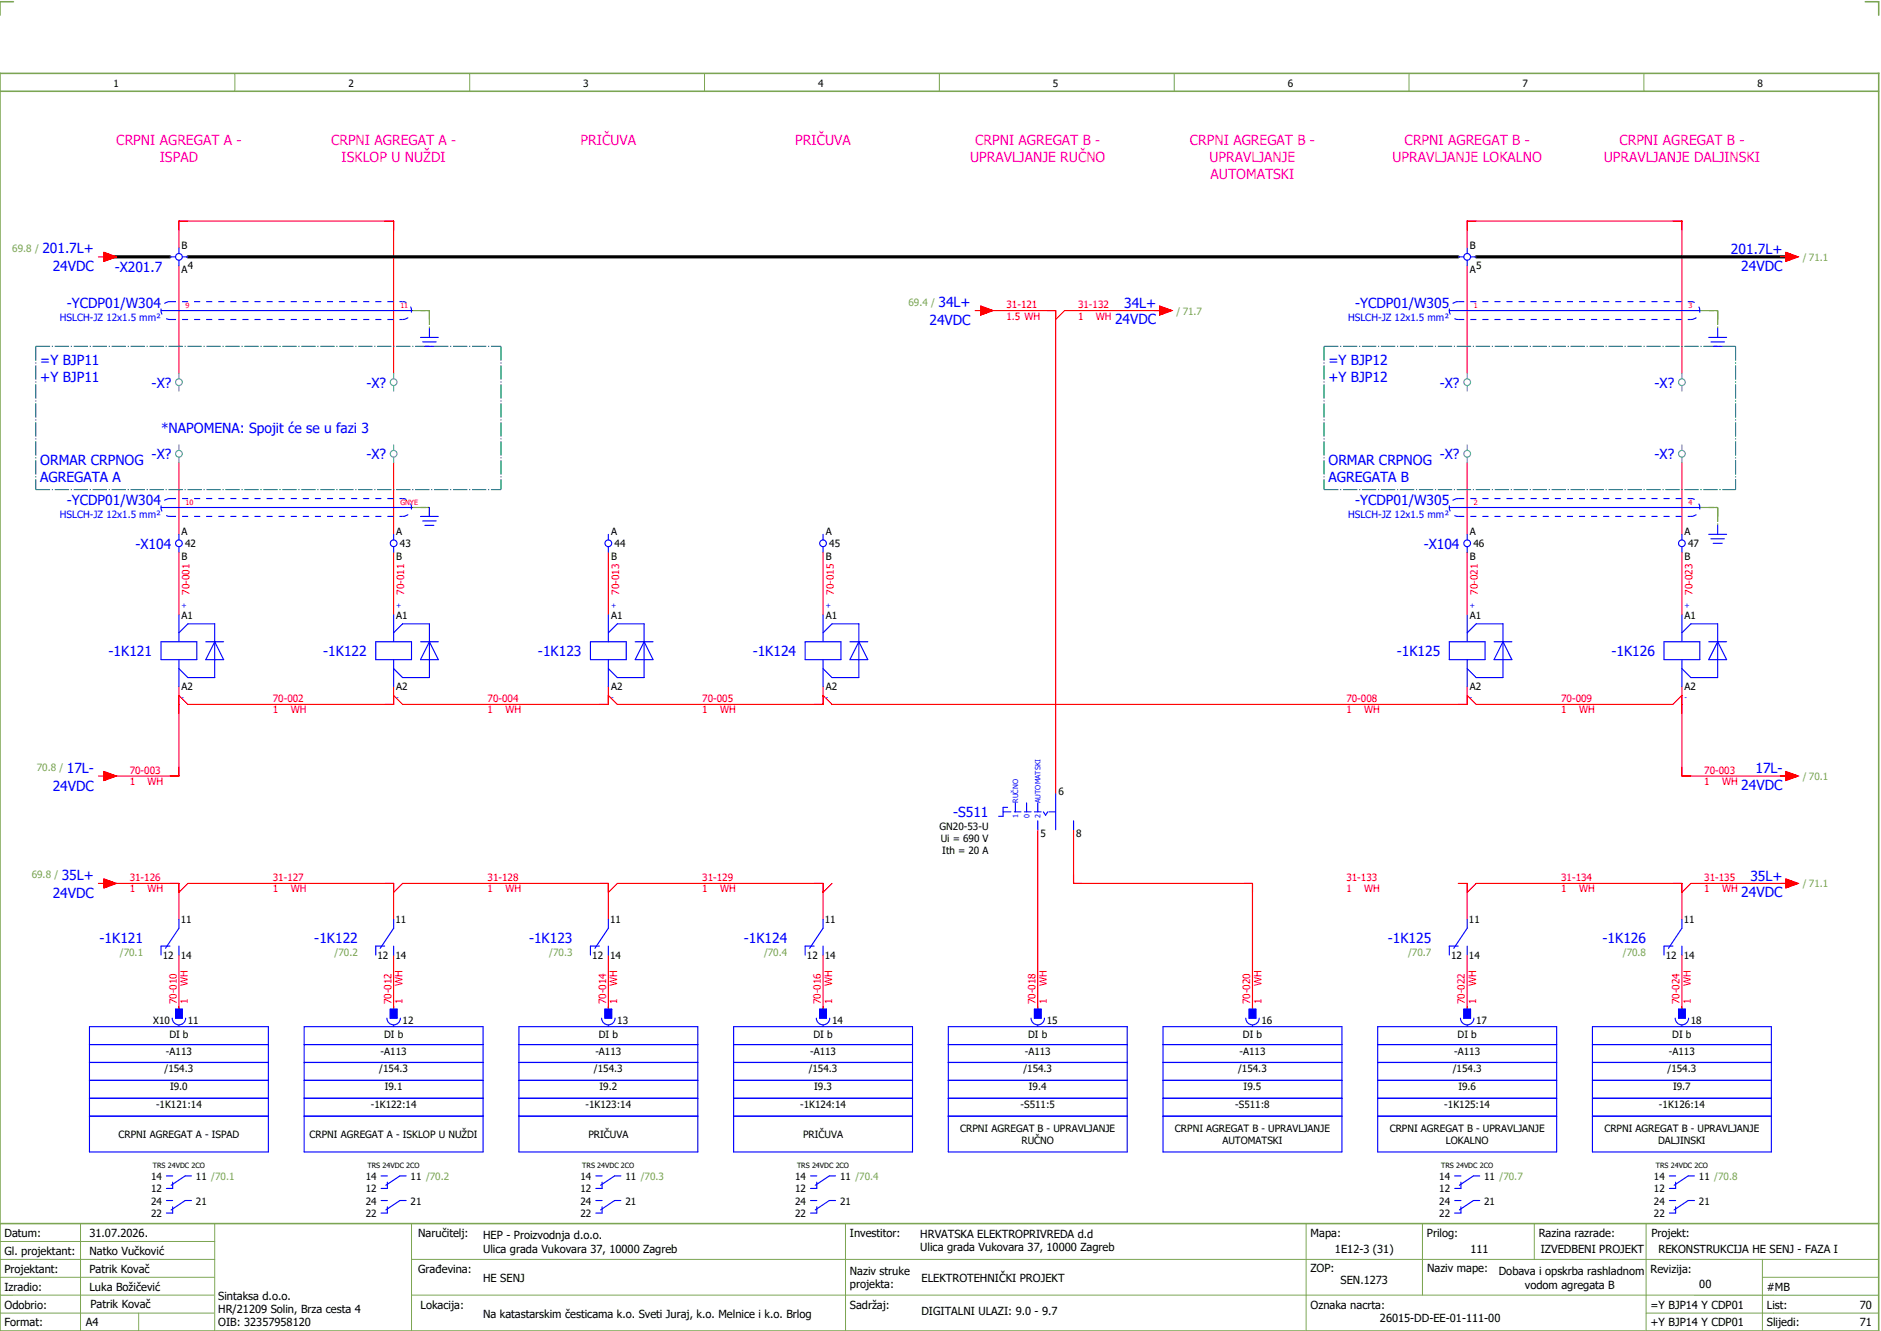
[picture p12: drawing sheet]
<svg xmlns="http://www.w3.org/2000/svg" width="421mm" height="297mm" viewBox="0 0 421 297" stroke-linecap="round" stroke-linejoin="round" font-family="sans-serif">
<path d="M0 16.4h420v281h-420zM3 .4h-3v3M417 .4h3v3M0 20.4h420M0 273.4h420" fill="none" stroke="#7ca552" stroke-width=".35"/>
<g fill="none" stroke="#7ca552" stroke-width=".22">
<path d="M52.5 16.4v4M105 16.4v4M157.5 16.4v4M210 16.4v4M262.5 16.4v4M315 16.4v4M367.5 16.4v4M0 277.4h48M18 273.4v24M48 273.4v24M92 273.4v24M189 273.4v24"/>
<path d="M292 273.4v23.8M318 273.4v16M343 273.4v8M368 273.4v23.8M0 281.4h48M0 285.4h47.8M0 293.4h47.8M31 293.4v4M47.8 289.4h-47.8M92 281.4h328M92 289.4h328M368 293.4h52"/>
<path d="M394 285.4h26M394 281.4v15.8"/>
</g>
<g fill="none" stroke="#f00" stroke-width=".25">
<path d="M22 57.4h1.2M23.2 56.4l2.8 1-2.8 1zM40 55.4v-6h48v34M40 59.4v24M328 55.4v-6h48v34M328 59.4v24M398 57.4h1.2M399.2 56.4l2.8 1-2.8 1zM218 69.4h1.2M219.2 68.4l2.8 1-2.8 1zM220 69.4h16v108M259.3 68.4l2.7 1-2.7 1z"/>
<path d="M260 69.4h-22l-2 2M40 103.4v16M88 103.4v16M328 103.4v16M376 103.4v16M40 123.4v14M88 123.4v14M136 123.4v14M184 123.4v14M328 123.4v14M376 123.4v14M40 153.4v20h-16"/>
<path d="M88 153.4v4h-46l-2-2M136 153.4v4h-46l-2-2M184 153.4v4h-46l-2-2M328 153.4v4h-142l-2-2M328 155.4l2 2h44l2-2M376 153.4v20h24M22 173.4h1.2M23.2 172.4l2.8 1-2.8 1zM399.2 172.4l2.8 1-2.8 1zM22 197.4h1.2M23.2 196.4l2.8 1-2.8 1zM24 197.4h16v8"/>
<path d="M40 199.4l2-2h46v8M88 199.4l2-2h46v8M136 199.4l2-2h46v8M186 197.4l-2 2M232 185.4v40M240 185.4v12h40v28M326 197.4h2v8M328 199.4l2-2h46v8M399.2 196.4l2.8 1-2.8 1zM400 197.4h-22l-2 2M40 213.4v12M88 213.4v12"/>
<path d="M136 213.4v12M184 213.4v12M328 213.4v12M376 213.4v12"/>
</g>
<g fill="none" stroke="#00be00" stroke-width=".25" stroke-dasharray="3.2 .4 .3 .4" stroke-linecap="butt">
<path d="M92 69.4h4M94 69.4h2M96 69.4v4M96 69.4v2M380 69.4h4M382 69.4h2M384 69.4v4M384 69.4v2M92 113.4h4M94 113.4h2M96 113.4v2M380 113.4h4"/>
<path d="M382 113.4h2M384 113.4v4M384 113.4v2"/>
</g>
<path d="M24 57.4h14M42 57.4h284M330 57.4h70" fill="none" stroke="#000" stroke-width=".7"/>
<g fill="none" stroke="#00f" stroke-width=".25">
<path d="M38 57.4h1.3M40 55.4v1.2M40 58.1v1.3M40.8 57.4h1.2M326 57.4h1.3M328 55.4v1.2M328 58.1v1.3M328.8 57.4h1.2M36 69.4h56M94 75.4h4M94.5 76.4h3M95 77.4h2"/>
<path d="M96 73.4v2M324 69.4h56M382 75.4h4M382.5 76.4h3M383 77.4h2M384 73.4v2M36 113.4h56M40 119.4v1.2M88 119.4v1.2M94 115.4h4M94.5 116.4h3M95 117.4h2"/>
<path d="M96 113.4v2M136 119.4v1.2M184 119.4v1.2M324 113.4h56M328 119.4v1.2M376 119.4v1.2M382 119.4h4M384 117.4v2M40 122.1v1.3M40 137.4v6M88 122.1v1.3M88 137.4v6"/>
<path d="M136 122.1v1.3M136 137.4v6M184 122.1v1.3M184 137.4v6M328 122.1v1.3M328 137.4v6M376 122.1v1.3M376 137.4v6M382.5 120.4h3M383 121.4h2M36 143.4h8v4h-8zM40 147.4v6"/>
<path d="M40 141.4l2-2h6v12h-6l-2-2M46 143.4h4M48 143.4h.1M48 143.4l2 4h-4zM84 143.4h8v4h-8zM88 147.4v6M88 141.4l2-2h6v12h-6l-2-2M94 143.4h4M96 143.4h.1M96 143.4l2 4h-4zM132 143.4h8v4h-8zM136 147.4v6"/>
<path d="M136 141.4l2-2h6v12h-6l-2-2M142 143.4h4M144 143.4h.1M144 143.4l2 4h-4zM180 143.4h8v4h-8zM184 147.4v6M184 141.4l2-2h6v12h-6l-2-2M190 143.4h4M192 143.4h.1M192 143.4l2 4h-4zM324 143.4h8v4h-8zM328 147.4v6"/>
<path d="M328 141.4l2-2h6v12h-6l-2-2M334 143.4h4M336 143.4h.1M336 143.4l2 4h-4zM372 143.4h8v4h-8zM376 147.4v6M376 141.4l2-2h6v12h-6l-2-2M382 143.4h4M384 143.4h.1M384 143.4l2 4h-4zM227 179.4v2M229.5 179.4v2"/>
<path d="M232 179.4v2M236 177.4v8M224.2 181.4h1.8M225.3 180.4h-1.1v2h-.9M226.8 181.4h1.5M229 181.4h1.5M231.3 181.4h1.5M232 183.4v2M233.2 181.4l.5 .7 .6-.7M234.5 181.4h1.5M240 183.4v2M38 211.4h-2v2"/>
<path d="M40 211.4v2M40 205.4v2l-3 4.5M86 211.4h-2v2M88 211.4v2M88 205.4v2l-3 4.5M134 211.4h-2v2M136 211.4v2M136 205.4v2l-3 4.5M182 211.4h-2v2M184 211.4v2M184 205.4v2l-3 4.5M326 211.4h-2v2"/>
<path d="M328 211.4v2M328 205.4v2l-3 4.5M374 211.4h-2v2M376 211.4v2M376 205.4v2l-3 4.5M20 237.4h40M20 229.4h40v28h-40zM20 233.4h40M38.5 227.5a1.5 1.5 0 0 0 1.5 1.5 1.5 1.5 0 0 0 1.5-1.5M39.3 225.5h1.5v2h-1.5zM40 229.1v.3M68 237.4h40"/>
<path d="M68 233.4h40M68 229.4h40v28h-40zM86.5 227.5a1.5 1.5 0 0 0 1.5 1.5 1.5 1.5 0 0 0 1.5-1.5M87.3 225.5h1.5v2h-1.5zM88 229.1v.3M116 237.4h40M116 233.4h40M116 229.4h40v28h-40zM134.5 227.5a1.5 1.5 0 0 0 1.5 1.5 1.5 1.5 0 0 0 1.5-1.5M135.3 225.5h1.5v2h-1.5zM136 229.1v.3M164 237.4h40"/>
<path d="M164 233.4h40M164 229.4h40v28h-40zM182.5 227.5a1.5 1.5 0 0 0 1.5 1.5 1.5 1.5 0 0 0 1.5-1.5M183.3 225.5h1.5v2h-1.5zM184 229.1v.3M212 237.4h40M212 233.4h40M212 229.4h40v28h-40zM230.5 227.5a1.5 1.5 0 0 0 1.5 1.5 1.5 1.5 0 0 0 1.5-1.5M231.3 225.5h1.5v2h-1.5zM232 229.1v.3M260 237.4h40"/>
<path d="M260 233.4h40M260 229.4h40v28h-40zM278.5 227.5a1.5 1.5 0 0 0 1.5 1.5 1.5 1.5 0 0 0 1.5-1.5M279.3 225.5h1.5v2h-1.5zM280 229.1v.3M308 237.4h40M308 233.4h40M308 229.4h40v28h-40zM326.5 227.5a1.5 1.5 0 0 0 1.5 1.5 1.5 1.5 0 0 0 1.5-1.5M327.3 225.5h1.5v2h-1.5zM328 229.1v.3M356 237.4h40"/>
<path d="M356 233.4h40M356 229.4h40v28h-40zM374.5 227.5a1.5 1.5 0 0 0 1.5 1.5 1.5 1.5 0 0 0 1.5-1.5M375.2 225.5h1.5v2h-1.5zM376 229.1v.3M20 249.4h40M20 245.4h40M20 241.4h40M68 249.4h40M68 245.4h40M68 241.4h40M116 249.4h40"/>
<path d="M116 245.4h40M116 241.4h40M164 249.4h40M164 245.4h40M164 241.4h40M212 249.4h40M212 245.4h40M212 241.4h40M260 249.4h40M260 245.4h40M260 241.4h40M308 249.4h40"/>
<path d="M308 245.4h40M308 241.4h40M356 249.4h40M356 245.4h40M356 241.4h40M37.2 262.7h1.4M37.2 268.2h1.4M38.6 264.1v1.4h-1.4M38.6 269.6v1.4h-1.4M42.8 262.7h-1.4l-3.1 2.1M42.8 268.2h-1.4l-3.1 2.1M85.2 262.7h1.4"/>
<path d="M85.2 268.2h1.4M86.6 264.1v1.4h-1.4M86.6 269.6v1.4h-1.4M90.8 262.7h-1.4l-3.1 2.1M90.8 268.2h-1.4l-3.1 2.1M133.2 262.7h1.4M133.2 268.2h1.4M134.6 264.1v1.4h-1.4M134.6 269.6v1.4h-1.4M138.8 262.7h-1.4l-3.1 2.1M138.8 268.2h-1.4l-3.1 2.1M181.2 262.7h1.4"/>
<path d="M181.2 268.2h1.4M182.6 264.1v1.4h-1.4M182.6 269.6v1.4h-1.4M186.8 262.7h-1.4l-3.1 2.1M186.8 268.2h-1.4l-3.1 2.1M325.2 262.7h1.4M325.2 268.2h1.4M326.6 264.1v1.4h-1.4M326.6 269.6v1.4h-1.4M330.8 262.7h-1.4l-3.1 2.1M330.8 268.2h-1.4l-3.1 2.1M373.2 262.7h1.4"/>
<path d="M373.2 268.2h1.4M374.6 264.1v1.4h-1.4M374.6 269.6v1.4h-1.4M378.8 262.7h-1.4l-3.1 2.1M378.8 268.2h-1.4l-3.1 2.1"/>
<circle cx="40" cy="57.4" r=".75"/>
<circle cx="328" cy="57.4" r=".75"/>
<circle cx="40" cy="121.4" r=".75"/>
<circle cx="88" cy="121.4" r=".75"/>
<circle cx="136" cy="121.4" r=".75"/>
<circle cx="184" cy="121.4" r=".75"/>
<circle cx="328" cy="121.4" r=".75"/>
<circle cx="376" cy="121.4" r=".75"/>
</g>
<g fill="#00f" stroke="#00f" stroke-width=".22">
<path d="M39.3 225.5h1.5v2h-1.5z"/>
<path d="M87.3 225.5h1.5v2h-1.5z"/>
<path d="M135.3 225.5h1.5v2h-1.5z"/>
<path d="M183.3 225.5h1.5v2h-1.5z"/>
<path d="M231.3 225.5h1.5v2h-1.5z"/>
<path d="M279.3 225.5h1.5v2h-1.5z"/>
<path d="M327.3 225.5h1.5v2h-1.5z"/>
<path d="M375.2 225.5h1.5v2h-1.5z"/>
</g>
<path d="M8 77.4h104M8 77.4v32M112 77.4v32M296 77.4h92M296 77.4v32M388 77.4v32M8 109.4h104M296 109.4h92" fill="none" stroke="#007f7f" stroke-width=".25" stroke-dasharray="3.2 .4 .3 .4" stroke-linecap="butt"/>
<g fill="none" stroke="#52a5a5" stroke-width=".25">
<path d="M40 83.4v1.2M40 86.1v1.3M40 99.4v1.2M88 83.4v1.2M88 86.1v1.3M88 99.4v1.2M328 83.4v1.2M328 86.1v1.3M328 99.4v1.2M376 83.4v1.2M376 86.1v1.3M376 99.4v1.2"/>
<path d="M40 102.1v1.3M88 102.1v1.3M328 102.1v1.3M376 102.1v1.3"/>
<circle cx="40" cy="85.4" r=".75"/>
<circle cx="88" cy="85.4" r=".75"/>
<circle cx="328" cy="85.4" r=".75"/>
<circle cx="376" cy="85.4" r=".75"/>
<circle cx="40" cy="101.4" r=".75"/>
<circle cx="88" cy="101.4" r=".75"/>
<circle cx="328" cy="101.4" r=".75"/>
<circle cx="376" cy="101.4" r=".75"/>
</g>
<g fill="none" stroke="#00f" stroke-width=".25" stroke-dasharray="1.4 1.4" stroke-linecap="butt">
<path d="M38 71.4h52M38 67.4h52M38 67.4a2 2 0 0 0-2 2 2 2 0 0 0 2 2M90 71.4a2 2 0 0 0 2-2 2 2 0 0 0-2-2M326 71.4h52M326 67.4h52M326 67.4a2 2 0 0 0-2 2 2 2 0 0 0 2 2M378 71.4a2 2 0 0 0 2-2 2 2 0 0 0-2-2M38 115.4h52M38 111.4h52M38 111.4a2 2 0 0 0-2 2 2 2 0 0 0 2 2M90 115.4a2 2 0 0 0 2-2 2 2 0 0 0-2-2"/>
<path d="M326 115.4h52M326 111.4h52M326 111.4a2 2 0 0 0-2 2 2 2 0 0 0 2 2M378 115.4a2 2 0 0 0 2-2 2 2 0 0 0-2-2"/>
</g>
<g fill="#f00" stroke="#f00" stroke-width=".22">
<path d="M23.2 196.4l2.8 1-2.8 1z"/>
<path d="M399.2 196.4l2.8 1-2.8 1z"/>
<path d="M23.2 172.4l2.8 1-2.8 1z"/>
<path d="M23.2 56.4l2.8 1-2.8 1z"/>
<path d="M399.2 56.4l2.8 1-2.8 1z"/>
<path d="M399.2 172.4l2.8 1-2.8 1z"/>
<path d="M219.2 68.4l2.8 1-2.8 1z"/>
<path d="M259.3 68.4l2.7 1-2.7 1z"/>
</g>
<g font-size="3.1" fill="#f0f">
<text x="26" y="32.5">CRPNI AGREGAT A -</text>
<text x="74" y="32.5">CRPNI AGREGAT A -</text>
<text x="129.8" y="32.5">PRIČUVA</text>
<text x="177.8" y="32.5">PRIČUVA</text>
<text x="218" y="32.5">CRPNI AGREGAT B -</text>
<text x="266" y="32.5">CRPNI AGREGAT B -</text>
<text x="314" y="32.5">CRPNI AGREGAT B -</text>
<text x="362" y="32.5">CRPNI AGREGAT B -</text>
<text x="35.7" y="36.3">ISPAD</text>
<text x="76.4" y="36.3">ISKLOP U NUŽDI</text>
<text x="216.9" y="36.3">UPRAVLJANJE RUČNO</text>
<text x="270.4" y="36.3">UPRAVLJANJE</text>
<text x="270.7" y="40">AUTOMATSKI</text>
<text x="311.3" y="36.3">UPRAVLJANJE LOKALNO</text>
<text x="358.5" y="36.3">UPRAVLJANJE DALJINSKI</text>
</g>
<g font-size="3.1" fill="#00f">
<text x="9.5" y="56.6">201.7L+</text>
<text x="387" y="56.8">201.7L+</text>
<text x="11.8" y="60.6">24VDC</text>
<text x="25.6" y="60.7">-X201.7</text>
<text x="389.3" y="60.5">24VDC</text>
<text x="14.9" y="68.8">-YCDP01/W304</text>
<text x="209.8" y="68.6">34L+</text>
<text x="251.3" y="68.8">34L+</text>
<text x="302.9" y="68.8">-YCDP01/W305</text>
<text x="207.8" y="72.6">24VDC</text>
<text x="249.3" y="72.5">24VDC</text>
<text x="9" y="81.5">=Y BJP11</text>
<text x="297" y="81.5">=Y BJP12</text>
<text x="9" y="85.3">+Y BJP11</text>
<text x="33.9" y="86.6">-X?</text>
<text x="81.9" y="86.6">-X?</text>
<text x="297" y="85.3">+Y BJP12</text>
<text x="321.9" y="86.6">-X?</text>
<text x="369.9" y="86.6">-X?</text>
<text x="36" y="96.8">*NAPOMENA: Spojit će se u fazi 3</text>
<text x="9" y="104">ORMAR CRPNOG</text>
<text x="9" y="107.8">AGREGATA A</text>
<text x="33.9" y="102.6">-X?</text>
<text x="81.9" y="102.6">-X?</text>
<text x="297" y="104">ORMAR CRPNOG</text>
<text x="297" y="107.8">AGREGATA B</text>
<text x="321.9" y="102.6">-X?</text>
<text x="369.9" y="102.6">-X?</text>
<text x="14.9" y="112.8">-YCDP01/W304</text>
<text x="302.9" y="112.8">-YCDP01/W305</text>
<text x="30.3" y="122.6">-X104</text>
<text x="318.3" y="122.6">-X104</text>
<text x="24.3" y="146.6">-1K121</text>
<text x="72.3" y="146.6">-1K122</text>
<text x="120.3" y="146.6">-1K123</text>
<text x="168.3" y="146.6">-1K124</text>
<text x="312.3" y="146.6">-1K125</text>
<text x="360.3" y="146.6">-1K126</text>
<text x="14.9" y="172.6">17L-</text>
<text x="392.4" y="172.8">17L-</text>
<text x="11.8" y="176.6">24VDC</text>
<text x="389.3" y="176.5">24VDC</text>
<text x="213.1" y="182.6">-S511</text>
<text x="13.8" y="196.6">35L+</text>
<text x="391.3" y="196.8">35L+</text>
<text x="11.8" y="200.6">24VDC</text>
<text x="389.3" y="200.5">24VDC</text>
<text x="22.3" y="210.6">-1K121</text>
<text x="70.3" y="210.6">-1K122</text>
<text x="118.3" y="210.6">-1K123</text>
<text x="166.3" y="210.6">-1K124</text>
<text x="310.3" y="210.6">-1K125</text>
<text x="358.3" y="210.6">-1K126</text>
</g>
<g font-size="2.5">
<text x="1" y="276.4">Datum:</text>
<text x="1" y="280.4">Gl. projektant:</text>
<text x="20" y="276.4">31.07.2026.</text>
<text x="20" y="280.4">Natko Vučković</text>
<text x="93.5" y="276.4">Naručitelj:</text>
<text x="108" y="276.9">HEP - Proizvodnja d.o.o.</text>
<text x="108" y="279.9">Ulica grada Vukovara 37, 10000 Zagreb</text>
<text x="190" y="276.4">Investitor:</text>
<text x="205.7" y="276.6">HRVATSKA ELEKTROPRIVREDA d.d</text>
<text x="205.7" y="279.6">Ulica grada Vukovara 37, 10000 Zagreb</text>
<text x="293" y="276.4">Mapa:</text>
<text x="298.4" y="279.9">1E12-3 (31)</text>
<text x="319" y="276.4">Prilog:</text>
<text x="328.7" y="279.9">111</text>
<text x="344" y="276.4">Razina razrade:</text>
<text x="344.4" y="279.9">IZVEDBENI PROJEKT</text>
<text x="369.2" y="276.3">Projekt:</text>
<text x="370.8" y="279.9">REKONSTRUKCIJA HE SENJ - FAZA I</text>
<text x="1" y="284.4">Projektant:</text>
<text x="20" y="284.4">Patrik Kovač</text>
<text x="93.5" y="284.4">Građevina:</text>
<text x="108" y="286.4">HE SENJ</text>
<text x="190" y="284.9">Naziv struke</text>
<text x="190" y="287.9">projekta:</text>
<text x="206" y="286.5">ELEKTROTEHNIČKI PROJEKT</text>
<text x="293" y="284.3">ZOP:</text>
<text x="299.7" y="286.9">SEN.1273</text>
<text x="319" y="284.3">Naziv mape:</text>
<text x="335.1" y="285">Dobava i opskrba rashladnom</text>
<text x="340.9" y="288">vodom agregata B</text>
<text x="369" y="284.4">Revizija:</text>
<text x="379.9" y="287.9">00</text>
<text x="1" y="288.4">Izradio:</text>
<text x="1" y="292.4">Odobrio:</text>
<text x="20" y="288.4">Luka Božičević</text>
<text x="20.2" y="292.3">Patrik Kovač</text>
<text x="48.8" y="290.4">Sintaksa d.o.o.</text>
<text x="48.8" y="293.4">HR/21209 Solin, Brza cesta 4</text>
<text x="94" y="292.4">Lokacija:</text>
<text x="190" y="292.4">Sadržaj:</text>
<text x="206" y="293.9">DIGITALNI ULAZI: 9.0 - 9.7</text>
<text x="293" y="292.4">Oznaka nacrta:</text>
<text x="369" y="292.4">=Y BJP14 Y CDP01</text>
<text x="395" y="292.4">List:</text>
<text x="395" y="288.4">#MB</text>
<text x="415.8" y="292.4">70</text>
<text x="1" y="296.4">Format:</text>
<text x="19.2" y="296.4">A4</text>
<text x="48.8" y="296.4">OIB: 32357958120</text>
<text x="108" y="294.4">Na katastarskim česticama k.o. Sveti Juraj, k.o. Melnice i k.o. Brlog</text>
<text x="308.5" y="295.4">26015-DD-EE-01-111-00</text>
<text x="369" y="296.4">+Y BJP14 Y CDP01</text>
<text x="395" y="296.4">Slijedi:</text>
<text x="415.8" y="296.4">71</text>
</g>
<g font-size="2.2">
<text x="25.4" y="19.4">1</text>
<text x="77.9" y="19.4">2</text>
<text x="130.4" y="19.4">3</text>
<text x="182.9" y="19.4">4</text>
<text x="235.4" y="19.4">5</text>
<text x="287.9" y="19.4">6</text>
<text x="340.4" y="19.4">7</text>
<text x="392.9" y="19.4">8</text>
<text x="40.6" y="55.5">B</text>
<text x="328.6" y="55.5">B</text>
<text x="40.6" y="60.9">A</text>
<text x="42" y="60">4</text>
<text x="328.6" y="60.9">A</text>
<text x="330" y="60">5</text>
<text x="40.6" y="119.5">A</text>
<text x="88.6" y="119.5">A</text>
<text x="136.6" y="119.5">A</text>
<text x="184.6" y="119.5">A</text>
<text x="328.6" y="119.5">A</text>
<text x="376.6" y="119.5">A</text>
<text x="40.6" y="125">B</text>
<text x="41.4" y="122.3">42</text>
<text x="88.6" y="125">B</text>
<text x="89.4" y="122.3">43</text>
<text x="136.6" y="125">B</text>
<text x="137.4" y="122.3">44</text>
<text x="184.6" y="125">B</text>
<text x="185.4" y="122.3">45</text>
<text x="328.6" y="125">B</text>
<text x="329.4" y="122.3">46</text>
<text x="376.6" y="125">B</text>
<text x="377.4" y="122.3">47</text>
<text x="40.6" y="138.3">A1</text>
<text x="88.6" y="138.3">A1</text>
<text x="136.6" y="138.3">A1</text>
<text x="184.6" y="138.3">A1</text>
<text x="328.6" y="138.3">A1</text>
<text x="376.6" y="138.3">A1</text>
<text x="40.6" y="154.2">A2</text>
<text x="88.6" y="154.2">A2</text>
<text x="136.6" y="154.2">A2</text>
<text x="184.6" y="154.2">A2</text>
<text x="328.6" y="154.2">A2</text>
<text x="376.6" y="154.2">A2</text>
<text x="236.6" y="177.5">6</text>
<text x="210" y="185.5">GN20-53-U</text>
<text x="210.3" y="188.2">Ui = 690 V</text>
<text x="210.7" y="190.9">Ith = 20 A</text>
<text x="232.6" y="187">5</text>
<text x="240.6" y="187">8</text>
<text x="40.4" y="206.3">11</text>
<text x="88.4" y="206.3">11</text>
<text x="136.4" y="206.3">11</text>
<text x="184.4" y="206.3">11</text>
<text x="328.4" y="206.3">11</text>
<text x="376.4" y="206.3">11</text>
<text x="36.4" y="214.2">12</text>
<text x="40.4" y="214.2">14</text>
<text x="84.4" y="214.2">12</text>
<text x="88.4" y="214.2">14</text>
<text x="132.4" y="214.2">12</text>
<text x="136.4" y="214.2">14</text>
<text x="180.4" y="214.2">12</text>
<text x="184.4" y="214.2">14</text>
<text x="324.4" y="214.2">12</text>
<text x="328.4" y="214.2">14</text>
<text x="372.4" y="214.2">12</text>
<text x="376.4" y="214.2">14</text>
<text x="34.3" y="228.7">X10</text>
<text x="37.9" y="231.8">DI b</text>
<text x="42" y="228.7">11</text>
<text x="85.9" y="231.8">DI b</text>
<text x="90" y="228.7">12</text>
<text x="133.9" y="231.8">DI b</text>
<text x="138" y="228.7">13</text>
<text x="181.9" y="231.8">DI b</text>
<text x="186" y="228.7">14</text>
<text x="229.9" y="231.8">DI b</text>
<text x="234" y="228.7">15</text>
<text x="277.9" y="231.8">DI b</text>
<text x="282" y="228.7">16</text>
<text x="325.9" y="231.8">DI b</text>
<text x="330" y="228.7">17</text>
<text x="373.9" y="231.8">DI b</text>
<text x="378" y="228.7">18</text>
<text x="36.8" y="239.6">/154.3</text>
<text x="37.1" y="235.6">-A113</text>
<text x="84.8" y="239.6">/154.3</text>
<text x="85.1" y="235.6">-A113</text>
<text x="132.8" y="239.6">/154.3</text>
<text x="133.1" y="235.6">-A113</text>
<text x="180.8" y="239.6">/154.3</text>
<text x="181.1" y="235.6">-A113</text>
<text x="228.8" y="239.6">/154.3</text>
<text x="229.1" y="235.6">-A113</text>
<text x="276.8" y="239.6">/154.3</text>
<text x="277.1" y="235.6">-A113</text>
<text x="324.8" y="239.6">/154.3</text>
<text x="325.1" y="235.6">-A113</text>
<text x="372.8" y="239.6">/154.3</text>
<text x="373.1" y="235.6">-A113</text>
<text x="38" y="243.6">I9.0</text>
<text x="86" y="243.6">I9.1</text>
<text x="134" y="243.6">I9.2</text>
<text x="182" y="243.6">I9.3</text>
<text x="230" y="243.6">I9.4</text>
<text x="278" y="243.6">I9.5</text>
<text x="326" y="243.6">I9.6</text>
<text x="374" y="243.6">I9.7</text>
<text x="34.9" y="247.6">-1K121:14</text>
<text x="82.9" y="247.6">-1K122:14</text>
<text x="130.9" y="247.6">-1K123:14</text>
<text x="178.9" y="247.6">-1K124:14</text>
<text x="228.1" y="247.6">-S511:5</text>
<text x="276.1" y="247.6">-S511:8</text>
<text x="322.9" y="247.6">-1K125:14</text>
<text x="370.9" y="247.6">-1K126:14</text>
<text x="26.5" y="254.3">CRPNI AGREGAT A - ISPAD</text>
<text x="69.2" y="254.3">CRPNI AGREGAT A - ISKLOP U NUŽDI</text>
<text x="131.5" y="254.3">PRIČUVA</text>
<text x="179.5" y="254.3">PRIČUVA</text>
<text x="214.7" y="252.9">CRPNI AGREGAT B - UPRAVLJANJE</text>
<text x="228.4" y="255.6">RUČNO</text>
<text x="262.7" y="252.9">CRPNI AGREGAT B - UPRAVLJANJE</text>
<text x="273.3" y="255.6">AUTOMATSKI</text>
<text x="310.7" y="252.9">CRPNI AGREGAT B - UPRAVLJANJE</text>
<text x="323.2" y="255.6">LOKALNO</text>
<text x="358.7" y="252.9">CRPNI AGREGAT B - UPRAVLJANJE</text>
<text x="370.7" y="255.6">DALJINSKI</text>
<text x="33.8" y="263.6">14</text>
<text x="43.8" y="263.6">11 /70.1</text>
<text x="81.8" y="263.6">14</text>
<text x="91.8" y="263.6">11 /70.2</text>
<text x="129.8" y="263.6">14</text>
<text x="139.8" y="263.6">11 /70.3</text>
<text x="177.8" y="263.6">14</text>
<text x="187.8" y="263.6">11 /70.4</text>
<text x="321.8" y="263.6">14</text>
<text x="331.8" y="263.6">11 /70.7</text>
<text x="369.8" y="263.6">14</text>
<text x="379.8" y="263.6">11 /70.8</text>
<text x="33.8" y="266.4">12</text>
<text x="33.8" y="269.1">24</text>
<text x="43.8" y="269.1">21</text>
<text x="81.8" y="266.4">12</text>
<text x="81.8" y="269.1">24</text>
<text x="91.8" y="269.1">21</text>
<text x="129.8" y="266.4">12</text>
<text x="129.8" y="269.1">24</text>
<text x="139.8" y="269.1">21</text>
<text x="177.8" y="266.4">12</text>
<text x="177.8" y="269.1">24</text>
<text x="187.8" y="269.1">21</text>
<text x="321.8" y="266.4">12</text>
<text x="321.8" y="269.1">24</text>
<text x="331.8" y="269.1">21</text>
<text x="369.8" y="266.4">12</text>
<text x="369.8" y="269.1">24</text>
<text x="379.8" y="269.1">21</text>
<text x="33.8" y="271.9">22</text>
<text x="81.8" y="271.9">22</text>
<text x="129.8" y="271.9">22</text>
<text x="177.8" y="271.9">22</text>
<text x="321.8" y="271.9">22</text>
<text x="369.8" y="271.9">22</text>
</g>
<g font-size="2.2" fill="#7ca552">
<text x="2.8" y="56.3">69.8 /</text>
<text x="403" y="58.3">/ 71.1</text>
<text x="203.1" y="68.3">69.4 /</text>
<text x="263" y="70.3">/ 71.7</text>
<text x="8.2" y="172.3">70.8 /</text>
<text x="403" y="174.3">/ 70.1</text>
<text x="7.1" y="196.3">69.8 /</text>
<text x="403" y="198.3">/ 71.1</text>
<text x="26.8" y="213.5">/70.1</text>
<text x="74.8" y="213.5">/70.2</text>
<text x="122.8" y="213.5">/70.3</text>
<text x="170.8" y="213.5">/70.4</text>
<text x="314.8" y="213.5">/70.7</text>
<text x="362.8" y="213.5">/70.8</text>
</g>
<g font-size="2.2" fill="#00f">
<text x="13.4" y="71.6">HSLCH-JZ 12x1.5 mm²</text>
<text x="301.4" y="71.6">HSLCH-JZ 12x1.5 mm²</text>
<text x="13.4" y="115.6">HSLCH-JZ 12x1.5 mm²</text>
<text x="301.4" y="115.6">HSLCH-JZ 12x1.5 mm²</text>
</g>
<g font-size="2.2" fill="#f00">
<text x="225" y="68.9">31-121</text>
<text x="225" y="71.4">1.5 WH</text>
<text x="241" y="68.9">31-132</text>
<text x="241" y="71.4">1</text>
<text x="245" y="71.4">WH</text>
<text x="42.4" y="132.8" transform="rotate(-90 42.4 132.8)">70-001</text>
<text x="90.4" y="132.8" transform="rotate(-90 90.4 132.8)">70-011</text>
<text x="138.4" y="132.8" transform="rotate(-90 138.4 132.8)">70-013</text>
<text x="186.4" y="132.8" transform="rotate(-90 186.4 132.8)">70-015</text>
<text x="330.4" y="132.8" transform="rotate(-90 330.4 132.8)">70-021</text>
<text x="378.4" y="132.8" transform="rotate(-90 378.4 132.8)">70-023</text>
<text x="61" y="156.9">70-002</text>
<text x="61" y="159.4">1</text>
<text x="65" y="159.4">WH</text>
<text x="109" y="156.9">70-004</text>
<text x="109" y="159.4">1</text>
<text x="113" y="159.4">WH</text>
<text x="157" y="156.9">70-005</text>
<text x="157" y="159.4">1</text>
<text x="161" y="159.4">WH</text>
<text x="301" y="156.9">70-008</text>
<text x="301" y="159.4">1</text>
<text x="305" y="159.4">WH</text>
<text x="349" y="156.9">70-009</text>
<text x="349" y="159.4">1</text>
<text x="353" y="159.4">WH</text>
<text x="29" y="172.9">70-003</text>
<text x="381" y="172.9">70-003</text>
<text x="29" y="175.4">1</text>
<text x="33" y="175.4">WH</text>
<text x="381" y="175.4">1</text>
<text x="385" y="175.4">WH</text>
<text x="29" y="196.9">31-126</text>
<text x="61" y="196.9">31-127</text>
<text x="109" y="196.9">31-128</text>
<text x="157" y="196.9">31-129</text>
<text x="301" y="196.9">31-133</text>
<text x="349" y="196.9">31-134</text>
<text x="381" y="196.9">31-135</text>
<text x="29" y="199.4">1</text>
<text x="33" y="199.4">WH</text>
<text x="61" y="199.4">1</text>
<text x="65" y="199.4">WH</text>
<text x="109" y="199.4">1</text>
<text x="113" y="199.4">WH</text>
<text x="157" y="199.4">1</text>
<text x="161" y="199.4">WH</text>
<text x="301" y="199.4">1</text>
<text x="305" y="199.4">WH</text>
<text x="349" y="199.4">1</text>
<text x="353" y="199.4">WH</text>
<text x="381" y="199.4">1</text>
<text x="385" y="199.4">WH</text>
<text x="42" y="220.4" transform="rotate(-90 42 220.4)">WH</text>
<text x="90" y="220.4" transform="rotate(-90 90 220.4)">WH</text>
<text x="138" y="220.4" transform="rotate(-90 138 220.4)">WH</text>
<text x="186" y="220.4" transform="rotate(-90 186 220.4)">WH</text>
<text x="234" y="220.4" transform="rotate(-90 234 220.4)">WH</text>
<text x="282" y="220.4" transform="rotate(-90 282 220.4)">WH</text>
<text x="330" y="220.4" transform="rotate(-90 330 220.4)">WH</text>
<text x="378" y="220.4" transform="rotate(-90 378 220.4)">WH</text>
<text x="39.5" y="224.4" transform="rotate(-90 39.5 224.4)">70-010</text>
<text x="42" y="224.4" transform="rotate(-90 42 224.4)">1</text>
<text x="87.5" y="224.4" transform="rotate(-90 87.5 224.4)">70-012</text>
<text x="90" y="224.4" transform="rotate(-90 90 224.4)">1</text>
<text x="135.5" y="224.4" transform="rotate(-90 135.5 224.4)">70-014</text>
<text x="138" y="224.4" transform="rotate(-90 138 224.4)">1</text>
<text x="183.5" y="224.4" transform="rotate(-90 183.5 224.4)">70-016</text>
<text x="186" y="224.4" transform="rotate(-90 186 224.4)">1</text>
<text x="231.5" y="224.4" transform="rotate(-90 231.5 224.4)">70-018</text>
<text x="234" y="224.4" transform="rotate(-90 234 224.4)">1</text>
<text x="279.5" y="224.4" transform="rotate(-90 279.5 224.4)">70-020</text>
<text x="282" y="224.4" transform="rotate(-90 282 224.4)">1</text>
<text x="327.5" y="224.4" transform="rotate(-90 327.5 224.4)">70-022</text>
<text x="330" y="224.4" transform="rotate(-90 330 224.4)">1</text>
<text x="375.5" y="224.4" transform="rotate(-90 375.5 224.4)">70-024</text>
<text x="378" y="224.4" transform="rotate(-90 378 224.4)">1</text>
</g>
<g font-size="1.6" fill="#f00">
<text x="41.5" y="68.9">9</text>
<text x="89.5" y="68.9">11</text>
<text x="329.5" y="68.9">1</text>
<text x="377.5" y="68.9">3</text>
<text x="41.5" y="112.9">10</text>
<text x="89.5" y="112.9">GNYE</text>
<text x="329.5" y="112.9">2</text>
<text x="377.5" y="112.9">4</text>
</g>
<g font-size="1.6" fill="#00f">
<text x="40.6" y="135.8">+</text>
<text x="88.6" y="135.8">+</text>
<text x="136.6" y="135.8">+</text>
<text x="184.6" y="135.8">+</text>
<text x="328.6" y="135.8">+</text>
<text x="376.6" y="135.8">+</text>
<text x="40.6" y="156.3">-</text>
<text x="88.6" y="156.3">-</text>
<text x="136.6" y="156.3">-</text>
<text x="184.6" y="156.3">-</text>
<text x="328.6" y="156.3">-</text>
<text x="376.6" y="156.3">-</text>
<text x="227.6" y="179.4" transform="rotate(-90 227.6 179.4)">RUČNO</text>
<text x="232.6" y="179.4" transform="rotate(-90 232.6 179.4)">AUTOMATSKI</text>
<text x="227.6" y="182.8" transform="rotate(-90 227.6 182.8)">1</text>
<text x="230.1" y="182.8" transform="rotate(-90 230.1 182.8)">0</text>
<text x="232.6" y="182.8" transform="rotate(-90 232.6 182.8)">2</text>
</g>
<g font-size="1.6">
<text x="34.2" y="261.1">TRS 24VDC 2CO</text>
<text x="82.2" y="261.1">TRS 24VDC 2CO</text>
<text x="130.2" y="261.1">TRS 24VDC 2CO</text>
<text x="178.2" y="261.1">TRS 24VDC 2CO</text>
<text x="322.2" y="261.1">TRS 24VDC 2CO</text>
<text x="370.2" y="261.1">TRS 24VDC 2CO</text>
</g>
</svg>
